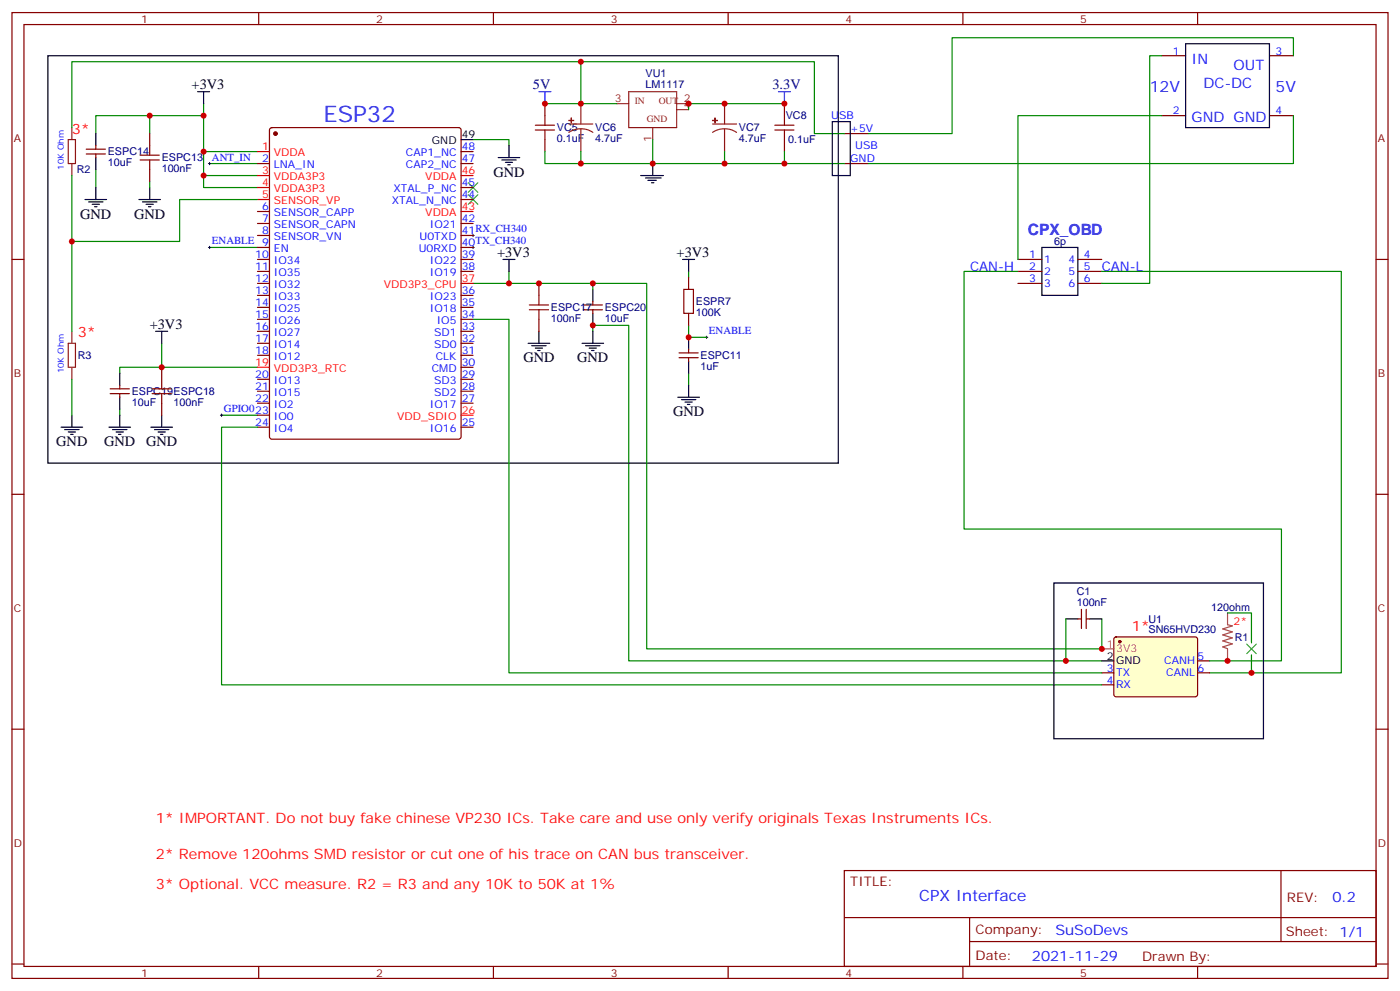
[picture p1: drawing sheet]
<svg xmlns="http://www.w3.org/2000/svg" width="412mm" height="292mm" viewBox="0 0 412 292" stroke-linecap="round" stroke-linejoin="round" font-family="sans-serif">
<g fill="none" stroke="#870000" stroke-width=".35">
<path d="M3.5 3.7h405.4v284.3h-405.4zM7.1 7.2h398.2v277.3h-398.2zM76.2 3.7v3.5M145.3 3.7v3.5M214.5 3.7v3.5M283.6 3.7v3.5M342.2 16.4h7M352.8 3.7v3.5M373.9 16.4h7.1M44.1 39.3v3.6M79.6 37.8l.5-.2h55l.7 .4v90.6l-.4 .6-55.3 .1-.7-.5v-90.5zM160.5 30.5v3.5"/>
<path d="M231.1 30.5v3.5M248.7 39.3h7.1M342.2 34h7M373.9 34h7.1M25.4 45.3h5.6M25.4 43.9h5.6M28.2 42.9v1M28.2 45.3v1.1M44.1 49.9v3.5M75.8 48.2h3.6M135.8 48.2h3.5M135.8 58.7h3.5"/>
<path d="M135.8 55.2h3.5M135.8 44.6h3.5M160.5 41.1v3.5M231.1 41.1v3.5M248.7 48.2h7.1M3.5 76.4h3.6M75.8 76.4h3.6M75.8 62.3h3.6M75.8 65.8h3.6M75.8 69.3h3.6M75.8 72.8h3.6M75.8 79.9h3.6"/>
<path d="M135.8 76.4h3.5M135.8 65.8h3.5M135.8 69.3h3.5M135.8 72.8h3.5M135.8 79.9h3.5M299.9 76.4h7M299.9 79.9h7M317.5 76.4h7.1M317.5 79.9h7.1M405.3 76.4h3.6M75.8 83.4h3.6M75.8 87h3.6"/>
<path d="M75.8 90.5h3.6M75.8 94h3.6M75.8 97.5h3.6M135.8 87h3.5M135.8 90.5h3.5M135.8 94h3.5M135.8 97.5h3.5M158.7 83.4v3.6M158.7 94v3.5M171.8 91.2h5.6M171.8 89.8h5.6M174.6 88.7v1.1"/>
<path d="M174.6 91.2v1.1M202.8 81.7v3.5M202.8 92.3v3.5M299.9 83.4h7M317.5 83.4h7.1M32.5 115.9h5.6M32.5 114.5h5.6M35.3 113.4v1.1M35.3 115.9v1M47.6 108.1v3.6M47.6 118.7v3.5M75.8 101.1h3.6"/>
<path d="M75.8 104.6h3.6M75.8 111.7h3.6M75.8 115.2h3.6M75.8 118.7h3.6M135.8 101.1h3.5M135.8 104.6h3.5M135.8 111.7h3.5M135.8 115.2h3.5M135.8 118.7h3.5M135.8 108.1h3.5M200 105.3h5.7M200 103.9h5.7"/>
<path d="M202.8 102.8v1.1M202.8 105.3v1.1M75.8 122.2h3.6M75.8 125.8h3.6M135.8 125.8h3.5M3.5 145.5h3.6M405.3 145.5h3.6M3.5 214.7h3.6M405.3 214.7h3.6M248.7 256.3h156.6v28.2h-156.6zM377.3 256.3v20.9M248.7 270.1h156.5"/>
<path d="M285.6 277.2h119.6M285.6 270.1v14.2M3.5 283.8h3.6M76.2 284.5v3.5M145.3 284.5v3.5M214.5 284.5v3.5M283.6 284.5v3.5M352.8 284.5v3.5M405.3 283.8h3.6"/>
</g>
<g fill="none" stroke="#008700" stroke-width=".35">
<path d="M342.2 16.4h-3.5v67h-14.1M381 16.4v-5.3h-100.5v28.2h-24.7M44.1 34h-15.9v5.3M60 34h-15.9v5.3M60 30.5v14.1h15.8M160.5 30.5h21.2M171.1 30.5v-12.3h68.8v21.1h8.8M231.1 30.5h-28.3v1.8M342.2 34h-42.3v42.4M381 34v14.2h-125.2M28.2 49.9v5.3M44.1 53.4v1.8"/>
<path d="M60 51.7v3.5h15.8M60 44.6v7.1h15.8M61.7 48.2h14.1M139.3 41.1h10.6v1.8M171.1 44.6v3.6M192.3 41.1v7.1h-31.8v-3.6M213.4 44.6v3.6h-21.1M231.1 44.6v3.6h-17.7M231.1 48.2h17.6M61.7 72.8h14.1M149.9 79.9v3.5h-10.6M202.8 79.9v1.8"/>
<path d="M324.6 79.9h70.5v118.2h-38.8M149.9 83.4h24.7v1.8M174.6 97.5v-1.7h10.6v98.8h139.4M202.8 95.8v3.5h5.3M47.6 101.1v7M75.8 108.1h-40.5v1.8M202.8 109.9v3.5M35.3 120.5v1.7M65.3 122.2h10.5"/>
</g>
<path d="M61.4 48.2h.7M61.7 47.8v.7M61.4 72.8h.7M61.7 72.5v.7M139 69.3h.7M139 72.8h.7M139.3 69v.7M139.3 72.5v.7M207.8 99.3h.7M208.1 99v.7M64.9 122.2h.7M65.3 121.9v.7" fill="none" stroke="#000" stroke-width=".29"/>
<g fill="none" stroke="#000" stroke-width=".35">
<path d="M14.1 16.4h232.8v119.9h-232.8zM349.2 12.9h24.7v24.7h-24.7zM28.2 39.3v3.6M58.2 27h3.5M60 27v3.5M25 58.7h6.4M26.1 59.4h4.2M28.2 46.4v3.5M28.2 55.2v3.5M40.9 58.7h6.4M42 59.4h4.2M44.1 55.2v3.5"/>
<path d="M135.8 41.1h3.5M146.8 46.4h6.3M147.8 47.1h4.2M148.9 47.8h2.1M149.6 48.5h.7M149.9 42.9v3.5M188.7 51.7h6.7M190.1 52.4h4.6M190.9 53.1h2.4M191.9 53.8h.7M192.3 48.2v3.5M27.2 60.1h2.1"/>
<path d="M27.9 60.9h.7M43 60.1h2.2M43.7 60.9h.7M148.2 76.4h3.5M149.9 76.4v3.5M201.1 76.4h3.5M202.8 76.4v3.5M306.9 72.8h10.6v14.2h-10.6zM45.9 97.5h3.5M47.6 97.5v3.6M158.7 97.5v3.6M174.6 85.2v3.5"/>
<path d="M174.6 92.3v3.5M174.6 97.5v3.6M202.8 99.3v3.5M35.3 109.9v3.5M35.3 116.9v3.6M155.6 101.1h6.3M156.6 101.8h4.3M157.7 102.5h2.1M158.4 103.2h.7M171.4 101.1h6.4M172.5 101.8h4.2M173.6 102.5h2.1"/>
<path d="M174.3 103.2h.7M199.7 116.9h6.3M200.7 117.7h4.3M201.8 118.4h2.1M202.5 119.1h.7M202.8 106.4v3.5M202.8 113.4v3.5M32.1 125.8h6.4M33.2 126.5h4.2M34.2 127.2h2.1M34.9 127.9h.7M35.3 122.2v3.6"/>
<path d="M44.4 125.8h6.4M45.5 126.5h4.2M46.6 127.2h2.1M47.3 127.9h.7M47.6 122.2v3.6"/>
</g>
<g fill="none" stroke="#a10000" stroke-width=".35">
<path d="M157.7 38.3h5.6M157.7 36.9h5.6M160.5 34v2.9M160.5 38.3v2.8M228.2 38.3h5.7M228.2 36.9h5.7M231.1 34v2.9M231.1 38.3v2.8M41.3 45.7h5.6M41.3 47.1h5.6M44.1 42.9v2.8M44.1 47.1v2.8"/>
<path d="M155.9 89.8h5.7M155.9 91.2h5.7M158.7 87v2.8M158.7 91.2v2.8M201.4 85.2h2.9v7.1h-2.9zM44.8 114.5h5.6M44.8 115.9h5.6M47.6 111.7v2.8M47.6 115.9v2.8"/>
</g>
<path d="M137.9 57.3l2.9 2.8M137.9 53.8l2.9 2.8M140.8 57.3l-2.9 2.8M140.8 53.8l-2.9 2.8" fill="none" stroke="#3c3" stroke-width=".35"/>
<circle cx="81.1" cy="39.3" r=".53" fill="#870000" stroke="#870000" stroke-width=".35"/>
<path d="M75.8 44.6h3.6M75.8 51.7h3.6M75.8 55.2h3.6M75.8 58.7h3.6M135.8 51.7h3.5M135.8 62.3h3.5M135.8 83.4h3.5M75.8 108.1h3.6M135.8 122.2h3.5" fill="none" stroke="#f00" stroke-width=".35"/>
<g fill="none" stroke="#8c2424" stroke-width=".35">
<path d="M167.6 36.5h7M171.1 37.9l1.8 .3 1.7 .8M171.1 37.9l-1.9 .3-1.6 .8M171.1 30.5v6M171.1 37.9v6.7M181.7 30.5h3.5M185.2 27h14.1v10.6h-14.1zM192.3 37.6v3.5M199.3 30.5h3.5M199.3 32.3h3.5M209.9 36.5h7.1M213.4 37.9l1.9 .3 1.7 .8"/>
<path d="M213.4 37.9l-1.8 .3-1.7 .8M213.4 30.5v6M213.4 37.9v6.7"/>
</g>
<g fill="#8c2424" stroke="#8c2424" stroke-width=".35">
<path d="M167.6 35.5h1.4z"/>
<path d="M168.3 34.7v1.5z"/>
<path d="M209.9 35.5h1.4z"/>
<path d="M210.6 34.7v1.5z"/>
</g>
<path d="M158.7 27h3.6M160.5 27v3.5M229.3 27h3.5M231.1 27v3.5" fill="none" stroke="#00f" stroke-width=".35"/>
<path d="M328.3 187.7l.5-.2h23.3l.5 .2 .2 .5-.1 16.5-.6 .4h-23.6l-.4-.7v-16.2z" fill="#ffc" stroke="#870000" stroke-width=".35"/>
<path d="M324.6 191h3.5" fill="none" stroke="#c90" stroke-width=".35"/>
<path d="M324.6 194.6h3.5" fill="none" stroke="#000" stroke-width=".35"/>
<path d="M324.6 198.1h3.5M352.8 198.1h3.5M352.8 194.6h3.5M324.6 201.6h3.5" fill="none" stroke="#870000" stroke-width=".35"/>
<circle cx="329.8" cy="188.9" r=".35" fill="#630" stroke="#870000" stroke-width=".35"/>
<path d="M171.1 18.2h-149.9v19.4M21.2 51.7v45.8M75.8 58.7h-22.9v12.4h-31.7M299.9 79.9h-15.9v75.9h93.5v38.8h-21.2M139.3 94h10.6v104.1h174.7M174.6 83.4h15.9v107.6h134.1v-8.8M21.2 111.7v10.5M75.8 125.8h-10.5v75.8h259.3M314 182.2v12.4M361.6 180.4h7.1v8.9M368.7 192.8v5.3" fill="none" stroke="#008700" stroke-width=".35"/>
<path d="M245.2 35.8h5.3v15.9h-5.3zM18 125.8h6.3M19 126.5h4.3M20.1 127.2h2.1M20.8 127.9h.7M21.2 122.2v3.6M310.4 171.6h61.8v45.9h-61.8zM314 182.2h3.5M321 182.2h3.6" fill="none" stroke="#000" stroke-width=".35"/>
<path d="M318.6 179.4v5.6M320 179.4v5.6M317.5 182.2h1.1M320 182.2h1" fill="none" stroke="#870000" stroke-width=".35"/>
<path d="M361.6 180.4v3.5l1.4 .4-2.8 .9 2.8 .8-2.8 .9 2.8 .9-2.8 .9 2.8 .9-2.8 .8 1.4 .6M361.6 191.1v3.5" fill="none" stroke="#a64a4a" stroke-width=".35"/>
<path d="M367.2 189.6l2.9 2.8M370.1 189.6l-2.9 2.8" fill="none" stroke="#3c3" stroke-width=".35"/>
<path d="M21.2 37.6v3.5M20.1 41.1h2.1v7.1h-2.1zM21.2 48.2v3.5M21.2 97.5v3.6M20.1 101.1h2.1v7h-2.1zM21.2 108.1v3.6" fill="none" stroke="#8c2424" stroke-width=".35"/>
<g fill="#c00">
<circle cx="60" cy="51.7" r=".88"/>
<circle cx="47.6" cy="108.1" r=".88"/>
<circle cx="158.8" cy="83.4" r=".88"/>
<circle cx="149.9" cy="83.4" r=".88"/>
<circle cx="44.1" cy="34" r=".88"/>
<circle cx="60" cy="34" r=".88"/>
<circle cx="202.8" cy="99.3" r=".88"/>
<circle cx="60" cy="44.6" r=".88"/>
<circle cx="171.1" cy="30.5" r=".88"/>
<circle cx="160.5" cy="30.5" r=".88"/>
<circle cx="202.8" cy="30.5" r=".88"/>
<circle cx="213.4" cy="30.5" r=".88"/>
<circle cx="171.1" cy="48.2" r=".88"/>
<circle cx="192.3" cy="48.2" r=".88"/>
<circle cx="213.4" cy="48.2" r=".88"/>
<circle cx="231.1" cy="30.5" r=".88"/>
<circle cx="231.1" cy="48.2" r=".88"/>
<circle cx="174.6" cy="83.4" r=".88"/>
<circle cx="174.6" cy="95.8" r=".88"/>
<circle cx="324.6" cy="191" r=".88"/>
<circle cx="314" cy="194.6" r=".88"/>
<circle cx="361.6" cy="194.6" r=".88"/>
<circle cx="368.7" cy="198.1" r=".88"/>
<circle cx="171.1" cy="18.2" r=".88"/>
<circle cx="21.2" cy="71.1" r=".88"/>
</g>
<text font-size="6.7" fill="#00f" x="95.2" y="35.8">ESP32</text>
<g font-size="4.6" fill="#00f">
<text x="338.7" y="27">12V</text>
<text x="375.7" y="27">5V</text>
<text x="302.8" y="69.1">CPX_OBD</text>
<text x="270.8" y="265.3">CPX Interface</text>
</g>
<g font-size="4.2" fill="#00f">
<text x="351" y="19">IN</text>
<text x="363.4" y="20.6">OUT</text>
<text x="354.5" y="26">DC-DC</text>
<text x="351" y="35.8">GND GND</text>
<text x="392.5" y="265.6">0.2</text>
<text x="310.9" y="275.1">SuSoDevs</text>
<text x="304" y="282.9">2021-11-29</text>
</g>
<g font-size="4.2">
<text x="56.4" y="26.3">+3V3</text>
<text x="145.3" y="52">GND</text>
<text x="23.6" y="64.4">GND</text>
<text x="39.5" y="64.4">GND</text>
<text x="146.4" y="75.7">+3V3</text>
<text x="199.3" y="75.7">+3V3</text>
<text x="44.1" y="96.8">+3V3</text>
<text x="154.2" y="106.7">GND</text>
<text x="170" y="106.7">GND</text>
<text x="198.3" y="122.6">GND</text>
<text x="16.6" y="131.4">GND</text>
<text x="30.7" y="131.4">GND</text>
<text x="43" y="131.4">GND</text>
</g>
<g font-size="4.2" fill="#000080">
<text x="157" y="26.3">5V</text>
<text x="227.5" y="26.3">3.3V</text>
</g>
<g font-size="4.2" fill="#f00">
<text x="21.2" y="39.3">3*</text>
<text x="22.9" y="99.3">3*</text>
<text x="333.4" y="185.7">1*</text>
<text x="45.9" y="242.2">1* IMPORTANT. Do not buy fake chinese VP230 ICs. Take care and use only verify originals Texas Instruments ICs.</text>
<text x="45.9" y="252.8">2* Remove 120ohms SMD resistor or cut one of his trace on CAN bus transceiver.</text>
<text x="45.9" y="261.6">3* Optional. VCC measure. R2 = R3 and any 10K to 50K at 1%</text>
</g>
<g font-size="3.9" fill="#00f">
<text x="285.8" y="79.9">CAN-H</text>
<text x="324.6" y="79.9">CAN-L</text>
</g>
<g font-size="3.9" fill="#800">
<text x="250.5" y="260.9">TITLE:</text>
<text x="379.1" y="265.6">REV:</text>
<text x="287.4" y="275.1">Company:</text>
<text x="378.7" y="275.7">Sheet: 1/1</text>
<text x="287.4" y="282.8">Date:</text>
<text x="336.4" y="282.8">Drawn By:</text>
</g>
<g font-size="3.2" fill="#800">
<text x="41.6" y="6.7">1</text>
<text x="110.8" y="6.7">2</text>
<text x="179.9" y="6.7">3</text>
<text x="249.1" y="6.7">4</text>
<text x="318.2" y="6.7">5</text>
<text x="4.1" y="41.8">A</text>
<text x="405.9" y="41.8">A</text>
<text x="4.1" y="110.9">B</text>
<text x="405.9" y="110.9">B</text>
<text x="4.1" y="180.1">C</text>
<text x="405.9" y="180.1">C</text>
<text x="4.1" y="249.2">D</text>
<text x="405.9" y="249.2">D</text>
<text x="41.6" y="287.5">1</text>
<text x="110.8" y="287.5">2</text>
<text x="179.9" y="287.5">3</text>
<text x="249.1" y="287.5">4</text>
<text x="318.2" y="287.5">5</text>
</g>
<g font-size="3.2" fill="#00f">
<text x="345.5" y="16.1">1</text>
<text x="375.7" y="16.1">3</text>
<text x="244.9" y="35.1">USB</text>
<text x="345.5" y="33.7">2</text>
<text x="375.7" y="33.7">4</text>
<text x="250.5" y="39">+5V</text>
<text x="62.4" y="47.3">ANT_IN</text>
<text x="77.2" y="47.8">2</text>
<text x="119.6" y="46">CAP1_NC</text>
<text x="136" y="47.8">47</text>
<text x="136" y="44.3">48</text>
<text x="250.5" y="47.8">GND</text>
<text x="251.9" y="43.9">USB</text>
<text x="80.7" y="49.6">LNA_IN</text>
<text x="119.6" y="49.6">CAP2_NC</text>
<text x="115.9" y="56.6">XTAL_P_NC</text>
<text x="136" y="58.4">44</text>
<text x="136" y="54.9">45</text>
<text x="77.2" y="61.9">6</text>
<text x="77.2" y="65.4">7</text>
<text x="80.7" y="63.7">SENSOR_CAPP</text>
<text x="115.5" y="60.1">XTAL_N_NC</text>
<text x="136" y="65.4">42</text>
<text x="62.4" y="72">ENABLE 9</text>
<text x="77.2" y="69">8</text>
<text x="80.7" y="67.2">SENSOR_CAPN</text>
<text x="80.7" y="70.7">SENSOR_VN</text>
<text x="123.6" y="70.7">U0TXD</text>
<text x="126.7" y="67.2">IO21</text>
<text x="136" y="69">41RX_CH340</text>
<text x="75.2" y="76">10</text>
<text x="80.7" y="74.3">EN</text>
<text x="80.7" y="77.8">IO34</text>
<text x="123.4" y="74.3">U0RXD</text>
<text x="126.7" y="77.8">IO22</text>
<text x="136" y="76">39</text>
<text x="136" y="72.5">40TX_CH340</text>
<text x="303.1" y="76">1</text>
<text x="307.6" y="77.4">1</text>
<text x="314.8" y="77.4">4</text>
<text x="319.3" y="76">4</text>
<text x="75.2" y="79.6">11</text>
<text x="75.2" y="83.1">12</text>
<text x="80.7" y="81.3">IO35</text>
<text x="126.7" y="81.3">IO19</text>
<text x="136" y="79.6">38</text>
<text x="303.1" y="79.6">2</text>
<text x="303.1" y="83.1">3</text>
<text x="307.6" y="81">2</text>
<text x="314.8" y="81">5</text>
<text x="319.3" y="79.6">5</text>
<text x="319.3" y="83.1">6</text>
<text x="75.2" y="86.6">13</text>
<text x="80.7" y="84.8">IO32</text>
<text x="80.7" y="88.4">IO33</text>
<text x="126.7" y="88.4">IO23</text>
<text x="136" y="86.6">36</text>
<text x="307.6" y="84.5">3</text>
<text x="314.8" y="84.5">6</text>
<text x="75.2" y="90.1">14</text>
<text x="75.2" y="93.7">15</text>
<text x="80.7" y="91.9">IO25</text>
<text x="80.7" y="95.4">IO26</text>
<text x="126.7" y="91.9">IO18</text>
<text x="128.7" y="95.4">IO5</text>
<text x="136" y="93.7">34</text>
<text x="136" y="90.1">35</text>
<text x="75.2" y="97.2">16</text>
<text x="75.2" y="100.7">17</text>
<text x="80.7" y="99">IO27</text>
<text x="127.9" y="99">SD1</text>
<text x="136" y="100.7">32</text>
<text x="136" y="97.2">33</text>
<text x="208.8" y="98.4">ENABLE</text>
<text x="75.2" y="104.2">18</text>
<text x="80.7" y="102.5">IO14</text>
<text x="80.7" y="106">IO12</text>
<text x="127.9" y="102.5">SD0</text>
<text x="128.3" y="106">CLK</text>
<text x="136" y="107.8">30</text>
<text x="136" y="104.2">31</text>
<text x="75.2" y="111.3">20</text>
<text x="80.7" y="113.1">IO13</text>
<text x="127.2" y="109.5">CMD</text>
<text x="127.9" y="113.1">SD3</text>
<text x="136" y="111.3">29</text>
<text x="75.2" y="114.8">21</text>
<text x="75.2" y="118.4">22</text>
<text x="80.7" y="116.6">IO15</text>
<text x="127.9" y="116.6">SD2</text>
<text x="136" y="118.4">27</text>
<text x="136" y="114.8">28</text>
<text x="66" y="121.4">GPIO023</text>
<text x="75.2" y="125.4">24</text>
<text x="80.7" y="120.1">IO2</text>
<text x="80.7" y="123.6">IO0</text>
<text x="126.7" y="120.1">IO17</text>
<text x="136" y="125.4">25</text>
<text x="80.7" y="127.2">IO4</text>
<text x="126.7" y="127.2">IO16</text>
<text x="326.1" y="197.7">3</text>
<text x="342.9" y="195.6">CANH</text>
<text x="352.8" y="194.2">5</text>
<text x="352.8" y="197.7">6</text>
<text x="326.1" y="201.3">4</text>
<text x="328.8" y="199.1">TX</text>
<text x="328.8" y="202.7">RX</text>
<text x="343.5" y="199.1">CANL</text>
</g>
<g font-size="3.2" fill="#000080">
<text x="190.2" y="22.8">VU1</text>
<text x="190.2" y="25.9">LM1117</text>
<text x="231.4" y="35.2">VC8</text>
<text x="164" y="41.8">0.1uF</text>
<text x="164" y="38.6">VC5</text>
<text x="175.3" y="41.8">4.7uF</text>
<text x="175.3" y="38.6">VC6</text>
<text x="217.7" y="41.8">4.7uF</text>
<text x="217.7" y="38.6">VC7</text>
<text x="31.7" y="45.7">ESPC14</text>
<text x="47.6" y="47.4">ESPC13</text>
<text x="232.2" y="42.2">0.1uF</text>
<text x="22.6" y="51.1">R2</text>
<text x="31.7" y="48.9">10uF</text>
<text x="47.6" y="50.6">100nF</text>
<text x="310.6" y="72.1">6p</text>
<text x="205" y="89.8">ESPR7</text>
<text x="162.3" y="94.7">100nF</text>
<text x="162.3" y="91.5">ESPC17</text>
<text x="178.2" y="94.7">10uF</text>
<text x="178.2" y="91.5">ESPC20</text>
<text x="205" y="93">100K</text>
<text x="22.9" y="105.7">R3</text>
<text x="206.4" y="105.7">ESPC11</text>
<text x="206.4" y="108.8">1uF</text>
<text x="38.8" y="119.4">10uF</text>
<text x="38.8" y="116.2">ESPC19ESPC18</text>
<text x="51.2" y="119.4">100nF</text>
<text x="317.2" y="178.3">100nF</text>
<text x="317.2" y="175.2">C1</text>
<text x="356.8" y="179.8">120ohm</text>
<text x="338.3" y="183.3">U1</text>
<text x="338.3" y="186.4">SN65HVD230</text>
<text x="363.7" y="188.6">R1</text>
</g>
<g font-size="3.2" fill="#8d2323">
<text x="181.1" y="30.2">3</text>
<text x="201.4" y="30.2">2</text>
<text x="201.4" y="31.9">4</text>
<text x="191.9" y="41.7" transform="rotate(-90 191.9 41.7)">1</text>
</g>
<g font-size="3.2">
<text x="136" y="40.7">49</text>
<text x="127.2" y="42.5">GND</text>
<text x="326.1" y="194.2">2</text>
<text x="328.8" y="195.6">GND</text>
</g>
<g font-size="3.2" fill="#f00">
<text x="77.2" y="44.3">1</text>
<text x="80.7" y="46">VDDA</text>
<text x="77.2" y="51.3">3</text>
<text x="80.7" y="53.1">VDDA3P3</text>
<text x="125.3" y="53.1">VDDA</text>
<text x="136" y="51.3">46</text>
<text x="77.2" y="54.9">4</text>
<text x="77.2" y="58.4">5</text>
<text x="80.7" y="56.6">VDDA3P3</text>
<text x="80.7" y="60.1">SENSOR_VP</text>
<text x="125.3" y="63.7">VDDA</text>
<text x="136" y="61.9">43</text>
<text x="136" y="83.1">37</text>
<text x="113" y="84.8">VDD3P3_CPU</text>
<text x="75.2" y="107.8">19</text>
<text x="80.7" y="109.5">VDD3P3_RTC</text>
<text x="117" y="123.6">VDD_SDIO</text>
<text x="136" y="121.9">26</text>
<text x="363.4" y="184">2*</text>
</g>
<g font-size="3.2" fill="#c90">
<text x="326.1" y="190.7">1</text>
<text x="328.8" y="192.1">3V3</text>
</g>
<g font-size="2.8" fill="#8d2323">
<text x="187" y="30.5">IN</text>
<text x="190.5" y="35.8">GND</text>
<text x="194" y="30.5">OUT</text>
</g>
<g font-size="2.5" fill="#00f">
<text x="18.8" y="49.9" transform="rotate(-90 18.8 49.9)">10K Ohm</text>
<text x="18.8" y="109.9" transform="rotate(-90 18.8 109.9)">10K Ohm</text>
</g>
</svg>
